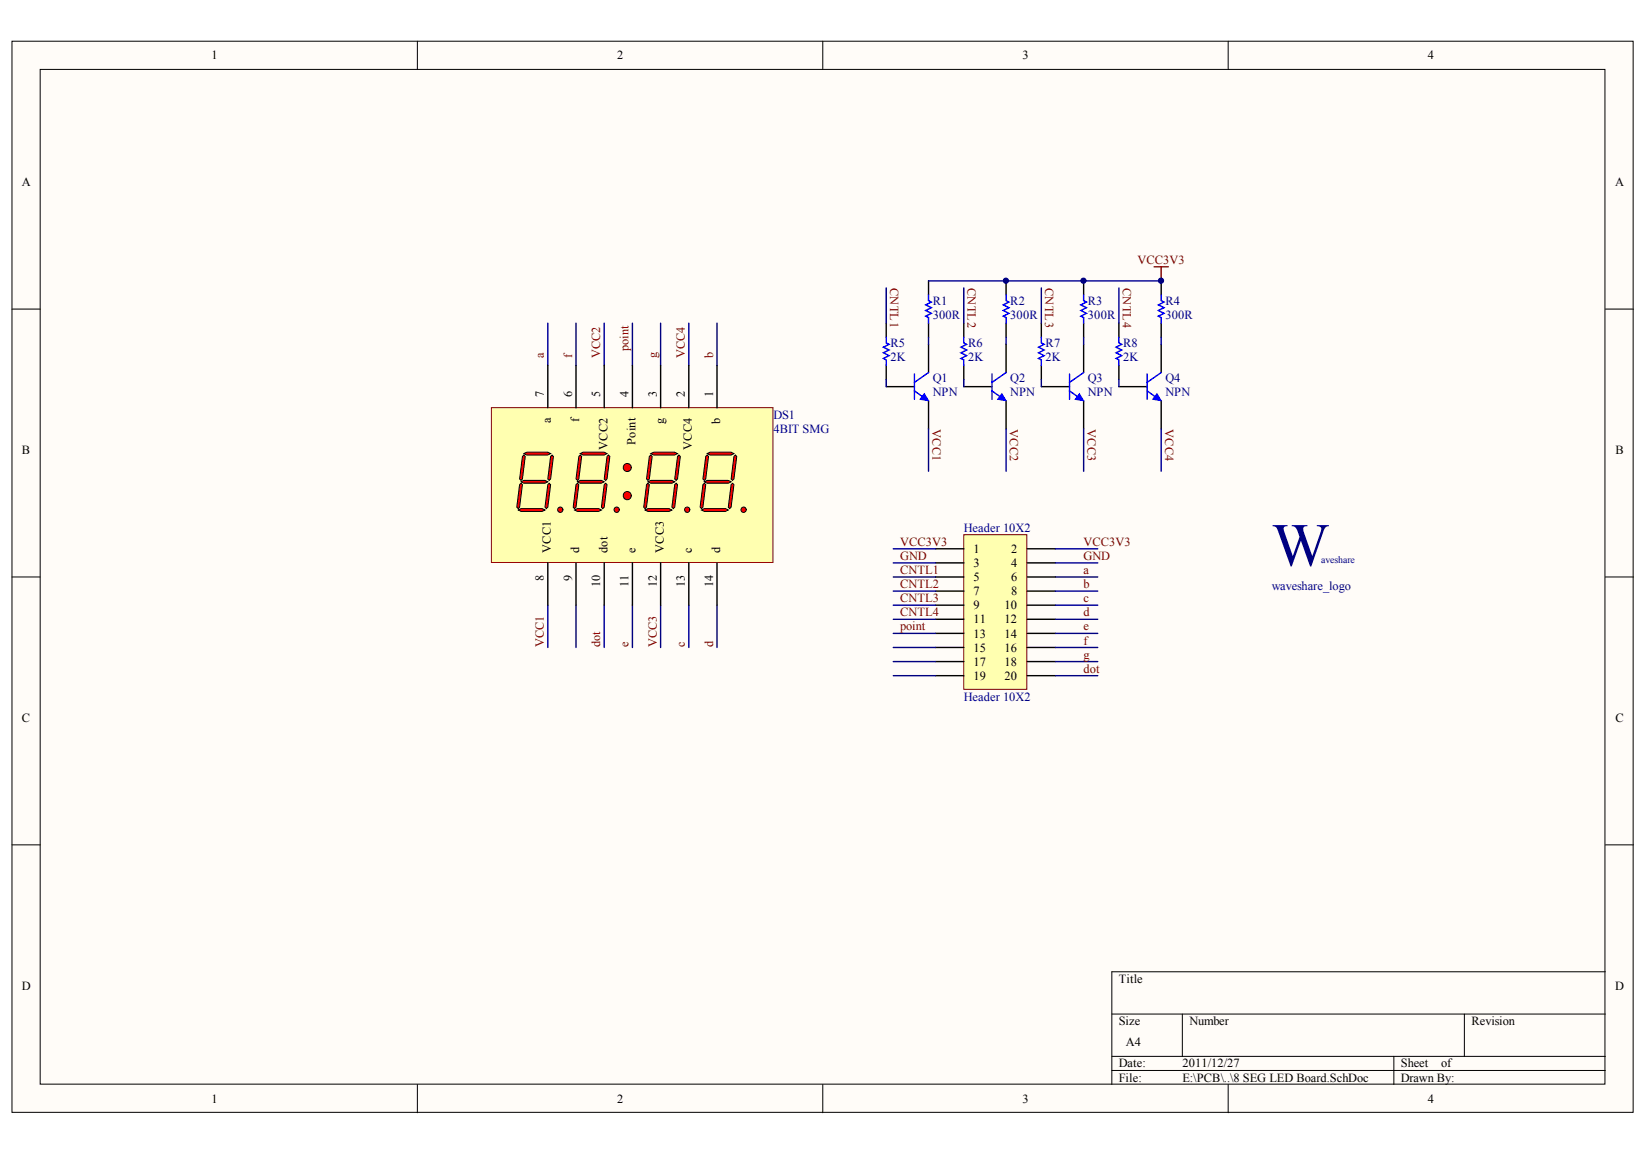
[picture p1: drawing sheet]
<svg xmlns="http://www.w3.org/2000/svg" width="291mm" height="204mm" viewBox="0 0 291 204" stroke-linecap="round" stroke-linejoin="round" font-family="sans-serif">
<g fill="#fffcf8" stroke="#000" stroke-width=".18">
<path d="M2.1 7.3h286v188.9h-286z"/>
<path d="M7.1 12.2h276v179h-276z"/>
</g>
<g fill="none" stroke="#000" stroke-width=".18">
<path d="M73.6 7.3v4.9M145.1 7.3v4.9M216.6 7.3v4.9M2.1 54.5h5M283.2 54.5h4.9M2.1 101.8h5M283.2 101.8h4.9M2.1 149h5M283.2 149h4.9M196.1 178.9h87.1M208.6 178.9v7.4M258.3 178.9v7.4"/>
<path d="M283.2 171.4h-87.1v19.9M73.6 191.3v5M145.1 191.3v5M196.1 186.3h87.1M196.1 188.8h87.1M216.6 191.3v5M245.9 186.3v5"/>
</g>
<g fill="none" stroke="#000080" stroke-width=".25">
<path d="M96.6 57v7.5M101.6 57v7.5M106.6 57v7.5M111.6 57v7.5M116.5 57v7.5M121.5 57v7.5M126.5 57v7.5M156.3 50.8v6.2M163.8 59.5v1.2M163.8 49.5h41M170 50.8v6.2M177.5 59.5v1.2"/>
<path d="M183.7 50.8v6.2M191.1 59.5v1.2M197.4 50.8v6.2M204.8 59.5v1.2M156.3 67v1.2M163.8 75.7v7.4M170 67v1.2M177.5 75.7v7.4M183.7 67v1.2M191.1 75.7v7.4M197.4 67v1.2M204.8 75.7v7.4"/>
<path d="M96.6 106.7v7.5M101.6 106.7v7.5M106.6 106.7v7.5M111.6 106.7v7.5M116.5 106.7v7.5M121.5 106.7v7.5M126.5 106.7v7.5"/>
</g>
<g fill="none" stroke="#000" stroke-width=".25">
<path d="M156.3 57v2.5M163.8 49.5v2.5M163.8 57v2.5M170 57v2.5M177.5 49.5v2.5M177.5 57v2.5M183.7 57v2.5M191.1 49.5v2.5M191.1 57v2.5M197.4 57v2.5M204.8 49.5v2.5M204.8 57v2.5"/>
<path d="M156.3 68.2h5M156.3 64.5v2.5M163.8 60.7v5M163.8 70.7v5M170 68.2h5M170 64.5v2.5M177.5 60.7v5M177.5 70.7v5M183.7 68.2h5M183.7 64.5v2.5M191.1 60.7v5M191.1 70.7v5"/>
<path d="M197.4 68.2h4.9M197.4 64.5v2.5M204.8 60.7v5M204.8 70.7v5"/>
</g>
<g fill="none" stroke="#00f" stroke-width=".25">
<path d="M156.3 59.5v1l.5 .2-1 .5 1 .5-1 .5 1 .5-1 .5 .5 .3v1M163.8 52v1l.5 .3-1 .5 1 .5-1 .5 1 .5-1 .5 .5 .2v1M170 59.5v1l.5 .2-1 .5 1 .5-1 .5 1 .5-1 .5 .5 .3v1M177.5 52v1l.5 .3-1 .5 1 .5-1 .5 1 .5-1 .5 .5 .2v1M183.7 59.5v1l.5 .2-1 .5 1 .5-1 .5 1 .5-1 .5 .5 .3v1M191.1 52v1l.5 .3-1 .5 1 .5-1 .5 1 .5-1 .5 .5 .2v1M197.4 59.5v1l.5 .2-1 .5 1 .5-1 .5 1 .5-1 .5 .5 .3v1M204.8 52v1l.5 .3-1 .5 1 .5-1 .5 1 .5-1 .5 .5 .2v1M161.3 66v4.4M161.3 68.9l1.7 1.3M163.8 65.7l-2.5 1.8M175 66v4.4"/>
<path d="M175 68.9l1.7 1.3M177.5 65.7l-2.5 1.8M188.7 66v4.4M188.7 68.9l1.7 1.3M191.1 65.7l-2.4 1.8M202.3 66v4.4M202.3 68.9l1.8 1.3M204.8 65.7l-2.5 1.8"/>
</g>
<g fill="#00f" stroke="#00f" stroke-width=".18">
<path d="M176.7 69.4l.8 1.3-1.5-.3z"/>
<path d="M190.4 69.4l.7 1.3-1.5-.3z"/>
<path d="M204.1 69.4l.7 1.3-1.5-.3z"/>
<path d="M163 69.4l.8 1.3-1.5-.3z"/>
</g>
<path d="M203.6 47.1h2.5M204.8 47.1v2.4" fill="none" stroke="#800000" stroke-width=".25"/>
<path d="M170 94.3h11.1v27.3h-11.1z" fill="#ffffb0" stroke="#800000" stroke-width=".18"/>
<g fill="none" stroke="#000" stroke-width=".25">
<path d="M165 96.8h5M165 99.3h5M181.2 96.8h5M181.2 99.3h5M165 101.8h5M165 104.3h5M165 106.7h5M165 109.2h5M165 111.7h5M165 114.2h5M165 116.7h5M165 119.2h5"/>
<path d="M181.2 101.8h5M181.2 104.3h5M181.2 106.7h5M181.2 109.2h5M181.2 111.7h5M181.2 114.2h5M181.2 116.7h5M181.2 119.2h5"/>
</g>
<g fill="none" stroke="#000080" stroke-width=".25">
<path d="M157.6 96.8h7.4M157.6 99.3h7.4M186.2 96.8h7.4M186.2 99.3h7.4M157.6 101.8h7.4M157.6 104.3h7.4M157.6 106.7h7.4M157.6 109.2h7.4M157.6 111.7h7.4M157.6 114.2h7.4M157.6 116.7h7.4M157.6 119.2h7.4"/>
<path d="M186.2 101.8h7.4M186.2 104.3h7.4M186.2 106.7h7.4M186.2 109.2h7.4M186.2 111.7h7.4M186.2 114.2h7.4M186.2 116.7h7.4M186.2 119.2h7.4"/>
</g>
<path d="M86.7 71.9h49.6v27.3h-49.6z" fill="#ffffb0" stroke="#800000" stroke-width=".18"/>
<path d="M96.6 64.5v7.4M101.6 64.5v7.4M106.6 64.5v7.4M111.6 64.5v7.4M116.5 64.5v7.4M121.5 64.5v7.4M126.5 64.5v7.4M96.6 99.3v7.4M101.6 99.3v7.4M106.6 99.3v7.4" fill="none" stroke="#000" stroke-width=".25"/>
<g fill="#f00" stroke="#000" stroke-width=".18">
<circle cx="98.8" cy="89.9" r=".47"/>
<circle cx="108.8" cy="89.9" r=".47"/>
<circle cx="121.2" cy="89.9" r=".47"/>
<circle cx="131.2" cy="89.9" r=".47"/>
<circle cx="110.6" cy="82.5" r=".71"/>
<circle cx="110.6" cy="87.4" r=".71"/>
</g>
<g fill="#f00" stroke="#000" stroke-width=".18">
<path d="M91.4 90l.5-.3h3.7l.5 .3-.5 .2h-3.7z" fill-rule="evenodd"/>
<path d="M91.9 85l.5-.3h3.7l.5 .3-.5 .2h-3.7z" fill-rule="evenodd"/>
<path d="M92.4 80l.5-.2h3.7l.5 .2-.5 .3h-3.7z" fill-rule="evenodd"/>
<path d="M97.1 80.5l.3-.2 .2 .2-.5 4-.2 .2-.3-.2z" fill-rule="evenodd"/>
<path d="M92.1 80.5l.3-.2 .2 .2-.5 4-.2 .2-.2-.2z" fill-rule="evenodd"/>
<path d="M91.7 85.5l.2-.3 .2 .3-.4 4-.3 .2-.2-.2z" fill-rule="evenodd"/>
<path d="M96.6 85.5l.3-.3 .2 .3-.5 4-.2 .2-.3-.2z" fill-rule="evenodd"/>
<path d="M101.4 90l.4-.3h3.8l.5 .3-.5 .2h-3.8z" fill-rule="evenodd"/>
<path d="M101.8 85l.5-.3h3.8l.5 .3-.5 .2h-3.8z" fill-rule="evenodd"/>
<path d="M102.3 80l.5-.2h3.8l.5 .2-.5 .3h-3.8z" fill-rule="evenodd"/>
<path d="M107.1 80.5l.2-.2 .3 .2-.5 4-.3 .2-.2-.2z" fill-rule="evenodd"/>
<path d="M102.1 80.5l.2-.2 .3 .2-.5 4-.3 .2-.2-.2z" fill-rule="evenodd"/>
<path d="M101.6 85.5l.2-.3 .3 .3-.5 4-.2 .2-.3-.2z" fill-rule="evenodd"/>
<path d="M106.6 85.5l.2-.3 .3 .3-.5 4-.3 .2-.2-.2z" fill-rule="evenodd"/>
<path d="M113.8 90l.5-.3h3.7l.5 .3-.5 .2h-3.7z" fill-rule="evenodd"/>
<path d="M114.3 85l.5-.3h3.7l.5 .3-.5 .2h-3.7z" fill-rule="evenodd"/>
<path d="M114.8 80l.5-.2h3.7l.5 .2-.5 .3h-3.7z" fill-rule="evenodd"/>
<path d="M119.5 80.5l.3-.2 .2 .2-.5 4-.2 .2-.3-.2z" fill-rule="evenodd"/>
<path d="M114.5 80.5l.3-.2 .2 .2-.5 4-.2 .2-.3-.2z" fill-rule="evenodd"/>
<path d="M114 85.5l.3-.3 .2 .3-.5 4-.2 .2-.3-.2z" fill-rule="evenodd"/>
<path d="M119 85.5l.3-.3 .2 .3-.5 4-.2 .2-.3-.2z" fill-rule="evenodd"/>
<path d="M123.7 90l.5-.3h3.8l.5 .3-.5 .2h-3.8z" fill-rule="evenodd"/>
<path d="M124.2 85l.5-.3h3.8l.5 .3-.5 .2h-3.8z" fill-rule="evenodd"/>
<path d="M124.7 80l.5-.2h3.8l.5 .2-.5 .3h-3.8z" fill-rule="evenodd"/>
<path d="M129.5 80.5l.2-.2 .3 .2-.5 4-.3 .2-.2-.2z" fill-rule="evenodd"/>
<path d="M124.5 80.5l.2-.2 .3 .2-.5 4-.3 .2-.2-.2z" fill-rule="evenodd"/>
<path d="M124 85.5l.2-.3 .3 .3-.5 4-.3 .2-.2-.2z" fill-rule="evenodd"/>
<path d="M129 85.5l.2-.3 .3 .3-.5 4-.3 .2-.2-.2z" fill-rule="evenodd"/>
</g>
<path d="M111.6 99.3v7.4M116.5 99.3v7.4M121.5 99.3v7.4M126.5 99.3v7.4" fill="none" stroke="#000" stroke-width=".25"/>
<g fill="#000080" stroke="#000080" stroke-width=".18">
<circle cx="177.4" cy="49.5" r=".46"/>
<circle cx="191.1" cy="49.5" r=".46"/>
<circle cx="204.8" cy="49.5" r=".46"/>
</g>
<text font-size="10.8" fill="#000080" x="224.3" y="99.8">W</text>
<g font-size="2.2">
<text x="37.3" y="10.5">1</text>
<text x="108.8" y="10.5">2</text>
<text x="180.3" y="10.5">3</text>
<text x="251.9" y="10.5">4</text>
<text x="3.8" y="32.8">A</text>
<text x="284.9" y="32.8">A</text>
<text x="95.9" y="69.9" transform="rotate(-90 95.9 69.9)">7</text>
<text x="100.9" y="69.9" transform="rotate(-90 100.9 69.9)">6</text>
<text x="105.9" y="69.9" transform="rotate(-90 105.9 69.9)">5</text>
<text x="110.9" y="69.9" transform="rotate(-90 110.9 69.9)">4</text>
<text x="115.8" y="69.9" transform="rotate(-90 115.8 69.9)">3</text>
<text x="120.8" y="69.9" transform="rotate(-90 120.8 69.9)">2</text>
<text x="125.8" y="69.9" transform="rotate(-90 125.8 69.9)">1</text>
<text x="97.2" y="74.7" transform="rotate(-90 97.2 74.7)">a</text>
<text x="102.2" y="74.4" transform="rotate(-90 102.2 74.4)">f</text>
<text x="117.1" y="74.8" transform="rotate(-90 117.1 74.8)">g</text>
<text x="127" y="74.8" transform="rotate(-90 127 74.8)">b</text>
<text x="3.9" y="80.1">B</text>
<text x="107.1" y="79.4" transform="rotate(-90 107.1 79.4)">VCC2</text>
<text x="112.1" y="78.4" transform="rotate(-90 112.1 78.4)">Point</text>
<text x="122.1" y="79.4" transform="rotate(-90 122.1 79.4)">VCC4</text>
<text x="284.9" y="80.1">B</text>
<text x="97.2" y="97.5" transform="rotate(-90 97.2 97.5)">VCC1</text>
<text x="102.2" y="97.5" transform="rotate(-90 102.2 97.5)">d</text>
<text x="107.1" y="97.5" transform="rotate(-90 107.1 97.5)">dot</text>
<text x="112.1" y="97.5" transform="rotate(-90 112.1 97.5)">e</text>
<text x="117.1" y="97.5" transform="rotate(-90 117.1 97.5)">VCC3</text>
<text x="122.1" y="97.5" transform="rotate(-90 122.1 97.5)">c</text>
<text x="127" y="97.5" transform="rotate(-90 127 97.5)">d</text>
<text x="171.7" y="97.5">1</text>
<text x="171.7" y="100">3</text>
<text x="178.3" y="97.5">2</text>
<text x="178.3" y="100">4</text>
<text x="95.9" y="102.4" transform="rotate(-90 95.9 102.4)">8</text>
<text x="100.9" y="102.4" transform="rotate(-90 100.9 102.4)">9</text>
<text x="105.9" y="103.5" transform="rotate(-90 105.9 103.5)">10</text>
<text x="110.9" y="103.5" transform="rotate(-90 110.9 103.5)">11</text>
<text x="115.8" y="103.5" transform="rotate(-90 115.8 103.5)">12</text>
<text x="120.8" y="103.5" transform="rotate(-90 120.8 103.5)">13</text>
<text x="125.8" y="103.5" transform="rotate(-90 125.8 103.5)">14</text>
<text x="171.7" y="102.5">5</text>
<text x="171.7" y="105">7</text>
<text x="171.7" y="107.5">9</text>
<text x="177.2" y="107.5">10</text>
<text x="178.3" y="102.5">6</text>
<text x="178.3" y="105">8</text>
<text x="171.7" y="110">11</text>
<text x="171.7" y="112.5">13</text>
<text x="177.2" y="110">12</text>
<text x="177.2" y="112.5">14</text>
<text x="171.7" y="114.9">15</text>
<text x="171.7" y="117.4">17</text>
<text x="171.7" y="119.9">19</text>
<text x="177.2" y="114.9">16</text>
<text x="177.2" y="117.4">18</text>
<text x="177.2" y="119.9">20</text>
<text x="3.9" y="127.4">C</text>
<text x="284.9" y="127.4">C</text>
<text x="197.4" y="173.4">Title</text>
<text x="3.8" y="174.6">D</text>
<text x="284.9" y="174.6">D</text>
<text x="197.4" y="180.8">Size</text>
<text x="198.6" y="184.6">A4</text>
<text x="209.8" y="180.8">Number</text>
<text x="259.5" y="180.8">Revision</text>
<text x="197.4" y="188.3">Date:</text>
<text x="197.4" y="190.8">File:</text>
<text x="208.6" y="188.3">2011/12/27</text>
<text x="208.6" y="190.8">E:\PCB\..\8 SEG LED Board.SchDoc</text>
<text x="247.1" y="188.3">Sheet</text>
<text x="247.1" y="190.8">Drawn By:</text>
<text x="254.2" y="188.3">of</text>
<text x="37.3" y="194.5">1</text>
<text x="108.8" y="194.5">2</text>
<text x="180.3" y="194.5">3</text>
<text x="251.9" y="194.5">4</text>
</g>
<g font-size="2.2" fill="#800000">
<text x="200.7" y="46.5">VCC3V3</text>
<text x="157" y="50.8" transform="rotate(90 157 50.8)">CNTL1</text>
<text x="170.7" y="50.8" transform="rotate(90 170.7 50.8)">CNTL2</text>
<text x="184.4" y="50.8" transform="rotate(90 184.4 50.8)">CNTL3</text>
<text x="198" y="50.8" transform="rotate(90 198 50.8)">CNTL4</text>
<text x="95.9" y="63.2" transform="rotate(-90 95.9 63.2)">a</text>
<text x="100.9" y="63.2" transform="rotate(-90 100.9 63.2)">f</text>
<text x="105.9" y="63.2" transform="rotate(-90 105.9 63.2)">VCC2</text>
<text x="110.9" y="62" transform="rotate(-90 110.9 62)">point</text>
<text x="115.8" y="63.2" transform="rotate(-90 115.8 63.2)">g</text>
<text x="120.8" y="63.2" transform="rotate(-90 120.8 63.2)">VCC4</text>
<text x="125.8" y="63.2" transform="rotate(-90 125.8 63.2)">b</text>
<text x="164.5" y="75.7" transform="rotate(90 164.5 75.7)">VCC1</text>
<text x="178.1" y="75.7" transform="rotate(90 178.1 75.7)">VCC2</text>
<text x="191.8" y="75.7" transform="rotate(90 191.8 75.7)">VCC3</text>
<text x="205.5" y="75.7" transform="rotate(90 205.5 75.7)">VCC4</text>
<text x="158.8" y="96.3">VCC3V3</text>
<text x="158.8" y="98.8">GND</text>
<text x="158.8" y="101.3">CNTL1</text>
<text x="191.1" y="96.3">VCC3V3</text>
<text x="191.1" y="98.8">GND</text>
<text x="191.1" y="101.3">a</text>
<text x="158.8" y="103.7">CNTL2</text>
<text x="158.8" y="106.2">CNTL3</text>
<text x="191.1" y="103.7">b</text>
<text x="191.1" y="106.2">c</text>
<text x="158.8" y="111.2">point</text>
<text x="158.8" y="108.7">CNTL4</text>
<text x="191.1" y="108.7">d</text>
<text x="191.1" y="111.2">e</text>
<text x="191.1" y="113.7">f</text>
<text x="95.9" y="114.2" transform="rotate(-90 95.9 114.2)">VCC1</text>
<text x="105.9" y="114.2" transform="rotate(-90 105.9 114.2)">dot</text>
<text x="110.9" y="114.2" transform="rotate(-90 110.9 114.2)">e</text>
<text x="115.8" y="114.2" transform="rotate(-90 115.8 114.2)">VCC3</text>
<text x="120.8" y="114.2" transform="rotate(-90 120.8 114.2)">c</text>
<text x="125.8" y="114.2" transform="rotate(-90 125.8 114.2)">d</text>
<text x="191.1" y="116.2">g</text>
<text x="191.1" y="118.7">dot</text>
</g>
<g font-size="2.2" fill="#000080">
<text x="164.5" y="53.8">R1</text>
<text x="178.2" y="53.8">R2</text>
<text x="191.9" y="53.8">R3</text>
<text x="205.6" y="53.8">R4</text>
<text x="164.5" y="56.2">300R</text>
<text x="178.2" y="56.2">300R</text>
<text x="191.9" y="56.2">300R</text>
<text x="205.6" y="56.2">300R</text>
<text x="157.1" y="61.2">R5</text>
<text x="157.1" y="63.7">2K</text>
<text x="170.7" y="61.2">R6</text>
<text x="170.7" y="63.7">2K</text>
<text x="184.4" y="61.2">R7</text>
<text x="184.4" y="63.7">2K</text>
<text x="198.1" y="61.2">R8</text>
<text x="198.1" y="63.7">2K</text>
<text x="164.5" y="67.4">Q1</text>
<text x="164.5" y="69.9">NPN</text>
<text x="178.2" y="67.4">Q2</text>
<text x="178.2" y="69.9">NPN</text>
<text x="191.9" y="67.4">Q3</text>
<text x="191.9" y="69.9">NPN</text>
<text x="205.6" y="67.4">Q4</text>
<text x="205.6" y="69.9">NPN</text>
<text x="136.4" y="73.9">DS1</text>
<text x="136.4" y="76.4">4BIT SMG</text>
<text x="170" y="93.8">Header 10X2</text>
<text x="224.3" y="104.1">waveshare_logo</text>
<text x="170" y="123.6">Header 10X2</text>
</g>
<text font-size="1.7" fill="#000080" x="233" y="99.3">aveshare</text>
</svg>
